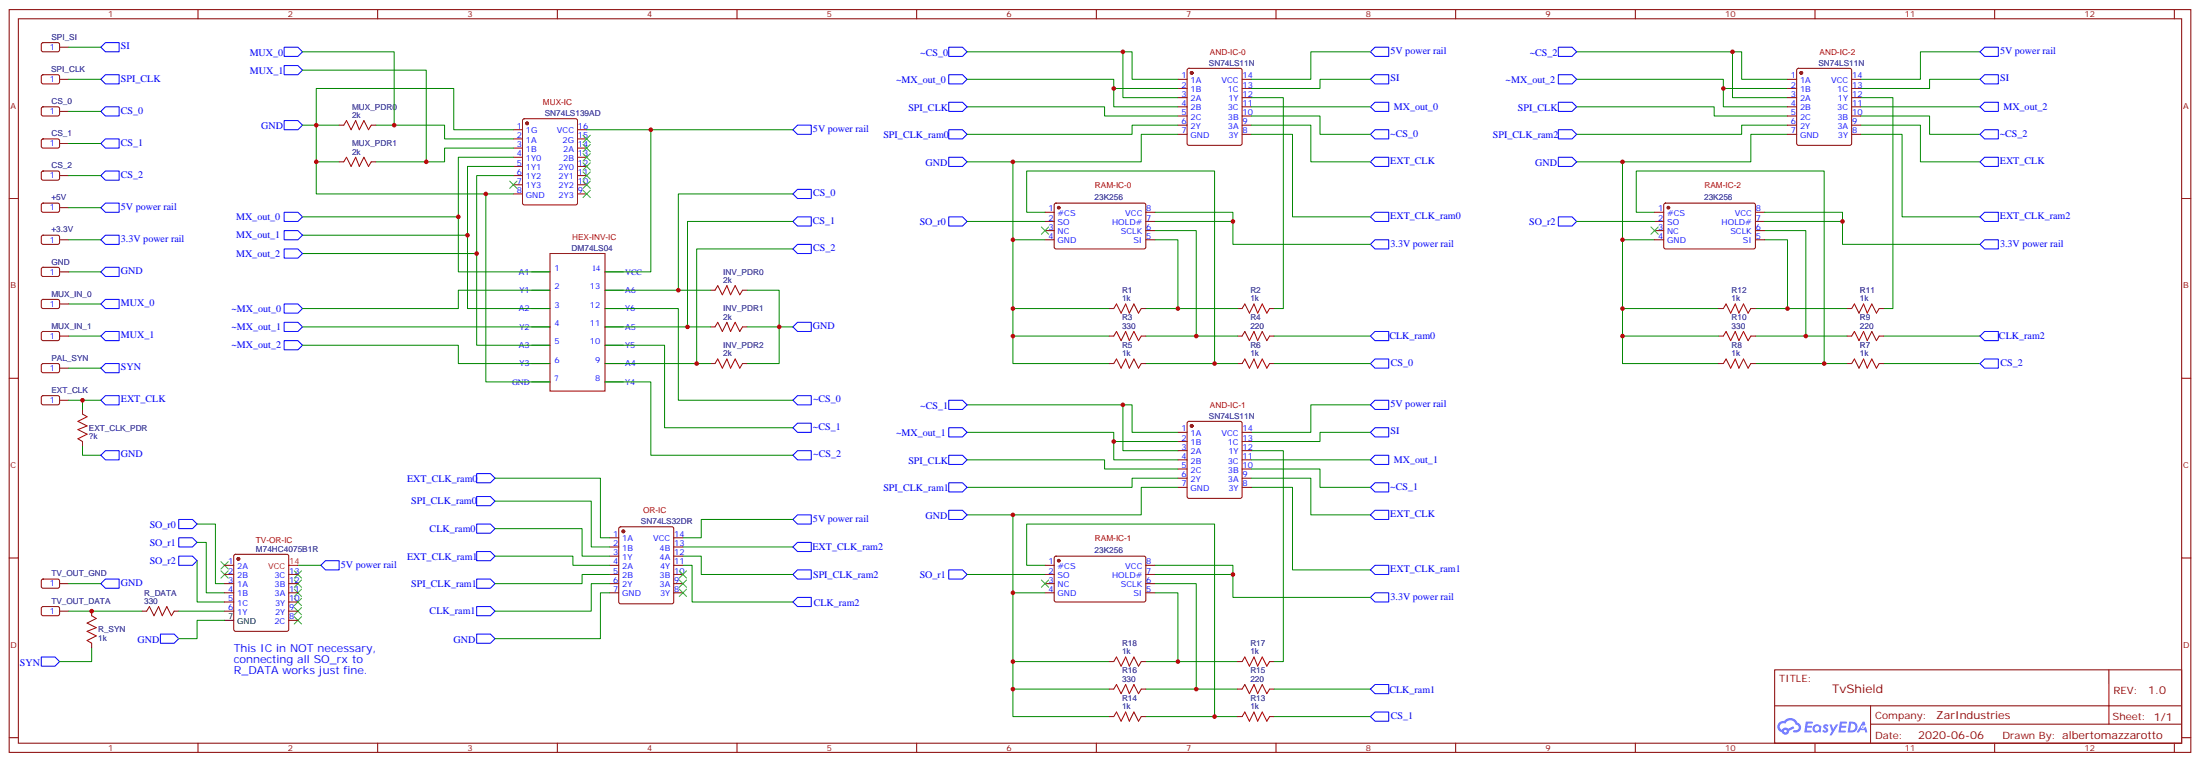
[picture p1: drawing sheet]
<svg xmlns="http://www.w3.org/2000/svg" width="847mm" height="293mm" viewBox="0 0 847 293" stroke-linecap="round" stroke-linejoin="round" font-family="sans-serif">
<g fill="none" stroke="#870000" stroke-width=".38">
<path d="M3.5 3.7h839.6v285.8h-839.6zM7.1 7.2h832.5v278.7h-832.5zM76.2 3.7v3.5M145.3 3.7v3.5M214.5 3.7v3.5M283.6 3.7v3.5M352.8 3.7v3.5M421.9 3.7v3.5M491.1 3.7v3.5M560.2 3.7v3.5M629.4 3.7v3.5M698.5 3.7v3.5"/>
<path d="M767.6 3.7v3.5M836.8 3.7v3.5M3.5 76.4h3.6M839.6 76.4h3.5M3.5 145.5h3.6M839.6 145.5h3.5M3.5 214.7h3.6M839.6 214.7h3.5M683 257.7h156.6v28.2h-156.6zM811.6 257.7v20.9M683 271.6h156.5M719.9 278.6h119.6"/>
<path d="M719.9 271.6v14.1M3.5 283.8h3.6M76.2 285.9v3.6M145.3 285.9v3.6M214.5 285.9v3.6M283.6 285.9v3.6M352.8 285.9v3.6M421.9 285.9v3.6M491.1 285.9v3.6M560.2 285.9v3.6M629.4 285.9v3.6M698.5 285.9v3.6"/>
<path d="M767.6 285.9v3.6M836.8 285.9v3.6M839.6 283.8h3.5"/>
</g>
<g fill="#5487ff">
<path d="M702 278.9a1.22 1.22 0 0 1 1.7 .2l-.4 .6a.47 .47 0 0 0-.3-.4 .47 .47 0 0 0-.6 .2l.2 .2a1.14 1.14 0 0 1 .8 1.8 1.14 1.14 0 0 1-1.9 0l-.2-.2 .4-.6 .8 .5a.29 .29 0 0 0 .3-.3 .29 .29 0 0 0-.3-.3l-.1-.1a.95 .95 0 0 1-.4-1.6z"/>
<path d="M695 277.6l2.7 .2-.2 .5-1.8 .1-.1 .8h1.5l.3 .4-.4 .4h-1.5l-.2 1.1h1.7v.6l-2.6 .1z"/>
<path d="M708.1 277.6l2.7 .2-.1 .5-1.9 .1-.1 .8h1.5l.4 .4-.4 .4h-1.6l-.2 1.1h1.8v.6l-2.7 .1z"/>
<path d="M716.9 277.6h.7l.3 1.3-.6 .3a.69 .69 0 0 0-1 .3 .69 .69 0 0 0 .4 .9 .69 .69 0 0 0 .9-.6l.5-.2 .5 2.2h-.7l-.3-.9h-1.7l-.5 .9h-.9z"/>
<path d="M704.1 278.7h.8l.6 1.8 1.1-1.8h.8l-2.5 4.2h-.8l.9-1.5z"/>
<path d="M711.7 277.6l-.6 4.2h1.3a2.11 2.11 0 0 0 2.5-2.1 2.11 2.11 0 0 0-2.6-2.1zM712.4 278.4a1.43 1.43 0 0 1 1.6 1.6 1.43 1.43 0 0 1-2 1.1z"/>
<path d="M698 279.3a1.54 1.54 0 0 0-.1 2.1 1.54 1.54 0 0 0 2.1 .1l.7 .3 .2-2.3-.6-.4a1.5 1.5 0 0 0-2.3 .2zM698.2 280.3a.95 .95 0 0 1 1.9 0 .95 .95 0 0 1-1.9 0z"/>
<path d="M684.7 278a2.18 2.18 0 0 0 1 3.7 1.44 1.44 0 0 0 1.7 .9 1.44 1.44 0 0 0 1.1-1.4l2.1-1-.5-.8-1.9 1a1.47 1.47 0 0 0-2.4 .4 1.39 1.39 0 0 1-.7-1.9 1.39 1.39 0 0 1 2-.5 2.12 2.12 0 0 1 2.2-1.3 2.12 2.12 0 0 1 1.8 1.7 1.14 1.14 0 0 1 1.1 1.4 1.14 1.14 0 0 1-1.6 .7 .43 .43 0 0 0-.5 .4 .43 .43 0 0 0 .4 .5 1.98 1.98 0 0 0 2.5-1.2 1.98 1.98 0 0 0-1.3-2.6 3.1 3.1 0 0 0-5.2-.6l-.9 .1zM686.6 281.3a.55 .55 0 0 1 1.1 0 .55 .55 0 0 1-1.1 0z"/>
<circle cx="716.9" cy="279.7" r=".26"/>
</g>
<g fill="none" stroke="#870000" stroke-width=".38">
<path d="M16.1 16.6l.5-.2 5.9 .1 .4 .6v2.4l-.7 .4h-5.9l-.4-.7zM22.9 18.2h3.6M16.1 29l.5-.2h5.9l.4 .7v2.3l-.7 .5-5.9-.1-.4-.6zM22.9 30.5h3.6M453.3 30.5h3.5M453.3 34h3.5M453.3 37.6h3.5M457.1 26.5l.5-.2h19.7l.5 .2 .2 .5v28.2l-.2 .5-.5 .2h-19.7l-.5-.2-.3-.5v-28.2zM478 30.5h3.5M478 34h3.5M478 37.6h3.5M687.9 30.5h3.5"/>
<path d="M687.9 34h3.5M687.9 37.6h3.5M691.7 26.5l.4-.2h19.8l.5 .2 .2 .5v28.2l-.2 .5-.5 .2h-19.8l-.4-.2-.3-.5v-28.2zM712.6 30.5h3.5M712.6 34h3.5M712.6 37.6h3.5M16.1 41.3l.5-.2 5.9 .1 .4 .6v2.4l-.7 .4h-5.9l-.4-.7zM16.1 53.7l.5-.3 5.9 .1 .4 .7v2.3l-.7 .5-5.9-.1-.4-.6zM22.9 42.9h3.6M22.9 55.2h3.6M130.5 48.2h1.8M142.9 48.2h1.7"/>
<path d="M197.6 49.9h3.5M197.6 53.4h3.5M197.6 57h3.5M201.3 45.9l.5-.2h19.7l.7 .4v32l-.4 .7h-20l-.7-.4v-32zM222.2 49.9h3.6M222.2 53.4h3.6M222.2 57h3.6M453.3 41.1h3.5M453.3 44.6h3.5M453.3 48.2h3.5M453.3 51.7h3.5M478 41.1h3.5"/>
<path d="M478 44.6h3.5M478 48.2h3.5M478 51.7h3.5M687.9 41.1h3.5M687.9 44.6h3.5M687.9 48.2h3.5M687.9 51.7h3.5M712.6 41.1h3.5M712.6 44.6h3.5M712.6 48.2h3.5M712.6 51.7h3.5M16.1 66l.5-.2h5.9l.4 .7v2.4l-.7 .4h-5.9l-.4-.7z"/>
<path d="M16.1 78.3l.5-.2 5.9 .1 .4 .6v2.4l-.7 .5-5.9-.1-.4-.6zM22.9 67.6h3.6M22.9 79.9h3.6M130.5 62.3h1.8M142.9 62.3h1.7M197.6 60.5h3.5M197.6 64h3.5M197.6 67.6h3.5M197.6 71.1h3.5M197.6 74.6h3.5M222.2 60.5h3.6M222.2 64h3.6"/>
<path d="M222.2 67.6h3.6M222.2 71.1h3.6M222.2 74.6h3.6M405.9 78.3l.5-.2 34.1 .1 .5 .6-.1 16.5-.6 .5-34.2-.1-.4-.6v-16.3zM640.5 78.3l.5-.2 34.1 .1 .5 .6-.1 16.5-.6 .5-34.2-.1-.4-.6v-16.3zM16.1 90.7l.5-.2h5.9l.4 .7v2.4l-.7 .4-5.9-.1-.4-.6zM22.9 92.3h3.6M211.7 97.5h21.1v53h-21.1zM402.2 81.7h3.5M402.2 85.2h3.5M402.2 88.7h3.5M402.2 92.3h3.5"/>
<path d="M441 81.7h3.5M441 85.2h3.5M441 88.7h3.5M441 92.3h3.5M636.8 81.7h3.5M636.8 85.2h3.5M636.8 88.7h3.5M636.8 92.3h3.5M675.6 81.7h3.5M675.6 85.2h3.5M675.6 88.7h3.5M675.6 92.3h3.5"/>
<path d="M16.1 103l.5-.2 5.9 .1 .4 .6v2.4l-.7 .5-5.9-.1-.4-.6zM16.1 115.4l.5-.2h5.9l.4 .7v2.4l-.7 .4-5.9-.1-.4-.6zM22.9 104.6h3.6M22.9 116.9h3.6M204.6 104.6h7.1M204.6 111.7h7.1M204.6 118.7h7.1M232.8 104.6h7.1M232.8 111.7h7.1M232.8 118.7h7.1M273.4 111.7h1.8M285.8 111.7h1.7"/>
<path d="M426.9 118.7h1.7M439.2 118.7h1.8M476.2 118.7h1.8M488.6 118.7h1.8M661.5 118.7h1.7M673.8 118.7h1.8M710.8 118.7h1.8M723.2 118.7h1.8M16.1 127.7l.5-.2 5.9 .1 .4 .6v2.4l-.7 .5-5.9-.1-.4-.6zM22.9 129.3h3.6M204.6 125.8h7.1M204.6 132.8h7.1"/>
<path d="M204.6 139.9h7.1M232.8 125.8h7.1M232.8 132.8h7.1M232.8 139.9h7.1M273.4 125.8h1.8M273.4 139.9h1.8M285.8 125.8h1.7M285.8 139.9h1.7M426.9 139.9h1.7M426.9 129.3h1.7M439.2 139.9h1.8M439.2 129.3h1.8"/>
<path d="M476.2 139.9h1.8M476.2 129.3h1.8M488.6 139.9h1.8M488.6 129.3h1.8M661.5 139.9h1.7M661.5 129.3h1.7M673.8 139.9h1.8M673.8 129.3h1.8M710.8 139.9h1.8M710.8 129.3h1.8M723.2 139.9h1.8M723.2 129.3h1.8"/>
<path d="M16.1 152.4l.5-.2 5.9 .1 .4 .6v2.4l-.7 .5-5.9-.1-.4-.7zM16.1 140.1l.5-.2h5.9l.4 .7v2.4l-.7 .4-5.9-.1-.4-.6zM22.9 154h3.6M22.9 141.6h3.6M31.7 157.5v1.8M204.6 146.9h7.1M232.8 146.9h7.1M31.7 169.9v1.7M453.3 166.3h3.5M453.3 169.9h3.5M453.3 173.4h3.5M453.3 176.9h3.5"/>
<path d="M457.1 162.3l.5-.2h19.7l.5 .2 .2 .5v28.2l-.2 .5-.5 .2h-19.7l-.5-.2-.3-.5v-28.2zM478 166.3h3.5M478 169.9h3.5M478 173.4h3.5M478 176.9h3.5M453.3 180.4h3.5M453.3 184h3.5M453.3 187.5h3.5M478 180.4h3.5M478 184h3.5M478 187.5h3.5M86.4 217.5h3.6"/>
<path d="M90.2 213.5l.5-.2h19.7l.5 .2 .2 .5v28.2l-.2 .5-.5 .2h-19.7l-.5-.2-.2-.5v-28.2zM234.6 206.9h3.5M234.6 210.4h3.5M234.6 214h3.5M234.6 217.5h3.5M238.4 202.9l.4-.2h19.8l.5 .2 .2 .5v28.2l-.2 .5-.5 .2h-19.8l-.5-.2-.2-.5v-28.2zM259.3 206.9h3.5M259.3 210.4h3.5M259.3 214h3.5M259.3 217.5h3.5M402.2 217.5h3.5M405.9 214.2l.5-.2h34.1l.5 .7-.1 16.5-.6 .4-34.2-.1-.4-.6v-16.2z"/>
<path d="M441 217.5h3.5M16.1 223l.5-.2h5.9l.4 .7v2.4l-.7 .4-5.9-.1-.4-.6zM16.1 233.6l.5-.2h5.9l.4 .7v2.4l-.7 .4-5.9-.1-.4-.6zM22.9 224.5h3.6M22.9 235.1h3.6M35.3 235.1v1.8M54.7 235.1h1.7M67 235.1h1.8M86.4 221h3.6M86.4 224.5h3.6M86.4 228.1h3.6M86.4 235.1h3.6"/>
<path d="M86.4 231.6h3.6M111.1 221h3.6M111.1 224.5h3.6M111.1 228.1h3.6M111.1 235.1h3.6M111.1 231.6h3.6M111.1 238.7h3.6M234.6 221h3.5M234.6 224.5h3.5M234.6 228.1h3.5M259.3 221h3.5M259.3 224.5h3.5"/>
<path d="M259.3 228.1h3.5M402.2 221h3.5M402.2 224.5h3.5M402.2 228.1h3.5M441 221h3.5M441 224.5h3.5M441 228.1h3.5M35.3 247.5v1.7M426.9 254.5h1.7M439.2 254.5h1.8M476.2 254.5h1.8M488.6 254.5h1.8"/>
<path d="M426.9 275.7h1.7M426.9 265.1h1.7M439.2 275.7h1.8M439.2 265.1h1.8M476.2 275.7h1.8M476.2 265.1h1.8M488.6 275.7h1.8M488.6 265.1h1.8"/>
</g>
<g fill="#870000" stroke="#870000" stroke-width=".38">
<circle cx="407.5" cy="79.9" r=".53"/>
<circle cx="239.9" cy="204.4" r=".53"/>
<circle cx="458.6" cy="28" r=".53"/>
<circle cx="202.8" cy="47.4" r=".53"/>
<circle cx="693.2" cy="28" r=".53"/>
<circle cx="642.1" cy="79.9" r=".53"/>
<circle cx="458.6" cy="163.9" r=".53"/>
<circle cx="407.5" cy="215.7" r=".53"/>
<circle cx="91.7" cy="215" r=".53"/>
</g>
<g fill="none" stroke="#00f" stroke-width=".38">
<path d="M40.6 16.4h5.3v3.5h-5.3l-1.8-1.7zM109.4 18.2h5.3l1.7 1.7-1.7 1.8h-5.3zM365.1 18.2h5.3l1.8 1.7-1.8 1.8h-5.3zM527.4 19.9l1.8-1.7h5.3v3.5h-5.3zM599.7 18.2h5.3l1.8 1.7-1.8 1.8h-5.3zM762 19.9l1.8-1.7h5.3v3.5h-5.3zM40.6 28.8h5.3v3.5h-5.3l-1.8-1.8zM109.4 25.2h5.3l1.7 1.8-1.7 1.8h-5.3zM365.1 28.8h5.3l1.8 1.7-1.8 1.8h-5.3zM365.1 39.3h5.3l1.8 1.8-1.8 1.8h-5.3zM527.4 30.5l1.8-1.7h5.3v3.5h-5.3zM599.7 39.3h5.3l1.8 1.8-1.8 1.8h-5.3z"/>
<path d="M599.7 28.8h5.3l1.8 1.7-1.8 1.8h-5.3zM762 30.5l1.8-1.7h5.3v3.5h-5.3zM38.8 55.2l1.8-1.8h5.3v3.6h-5.3zM38.8 42.9l1.8-1.8h5.3v3.5h-5.3zM109.4 46.4h5.3l1.7 1.8-1.7 1.7h-5.3zM305.2 49.9l1.7-1.7h5.3v3.5h-5.3zM365.1 49.9h5.3l1.8 1.8-1.8 1.7h-5.3zM527.4 41.1l1.8-1.8h5.3v3.6h-5.3zM527.4 51.7l1.8-1.8h5.3v3.5h-5.3zM599.7 49.9h5.3l1.8 1.8-1.8 1.7h-5.3zM762 51.7l1.8-1.8h5.3v3.5h-5.3zM762 41.1l1.8-1.8h5.3v3.6h-5.3z"/>
<path d="M38.8 67.6l1.8-1.8h5.3v3.5h-5.3zM40.6 78.1h5.3v3.6h-5.3l-1.8-1.8zM306.9 72.8h5.3v3.6h-5.3l-1.7-1.8zM365.1 60.5h5.3l1.8 1.8-1.8 1.7h-5.3zM527.4 62.3l1.8-1.8h5.3v3.5h-5.3zM599.7 60.5h5.3l1.8 1.8-1.8 1.7h-5.3zM762 62.3l1.8-1.8h5.3v3.5h-5.3zM38.8 92.3l1.8-1.8h5.3v3.5h-5.3zM109.4 81.7h5.3l1.7 1.7-1.7 1.8h-5.3zM109.4 88.7h5.3l1.7 1.8-1.7 1.8h-5.3zM109.4 95.8h5.3l1.7 1.7-1.7 1.8h-5.3zM305.2 95.8l1.7-1.8h5.3v3.5h-5.3z"/>
<path d="M306.9 83.4h5.3v3.6h-5.3l-1.7-1.8zM365.1 83.4h5.3l1.8 1.8-1.8 1.8h-5.3zM527.4 83.4l1.8-1.7h5.3v3.5h-5.3zM527.4 94l1.8-1.7h5.3v3.5h-5.3zM599.7 83.4h5.3l1.8 1.8-1.8 1.8h-5.3zM762 83.4l1.8-1.7h5.3v3.5h-5.3zM762 94l1.8-1.7h5.3v3.5h-5.3zM38.8 104.6l1.8-1.8h5.3v3.6h-5.3zM38.8 116.9l1.8-1.7h5.3v3.5h-5.3zM109.4 116.9h5.3l1.7 1.8-1.7 1.8h-5.3zM38.8 129.3l1.8-1.8h5.3v3.6h-5.3zM109.4 131.1h5.3l1.7 1.7-1.7 1.8h-5.3z"/>
<path d="M109.4 124h5.3l1.7 1.8-1.7 1.7h-5.3zM305.2 125.8l1.7-1.8h5.3v3.5h-5.3zM527.4 139.9l1.8-1.8h5.3v3.5h-5.3zM527.4 129.3l1.8-1.8h5.3v3.6h-5.3zM762 129.3l1.8-1.8h5.3v3.6h-5.3zM762 139.9l1.8-1.8h5.3v3.5h-5.3zM38.8 154l1.8-1.8h5.3v3.6h-5.3zM38.8 141.6l1.8-1.7h5.3v3.5h-5.3zM306.9 152.2h5.3v3.6h-5.3l-1.7-1.8zM365.1 154h5.3l1.8 1.8-1.8 1.7h-5.3zM527.4 155.8l1.8-1.8h5.3v3.5h-5.3zM38.8 175.2l1.8-1.8h5.3v3.5h-5.3z"/>
<path d="M305.2 175.2l1.7-1.8h5.3v3.5h-5.3zM306.9 162.8h5.3v3.5h-5.3l-1.7-1.7zM365.1 175.2h5.3l1.8 1.7-1.8 1.8h-5.3zM365.1 164.6h5.3l1.8 1.7-1.8 1.8h-5.3zM527.4 166.3l1.8-1.7h5.3v3.5h-5.3zM527.4 176.9l1.8-1.7h5.3v3.5h-5.3zM68.8 199.8h5.3l1.7 1.8-1.7 1.8h-5.3zM183.4 182.2h5.3l1.8 1.8-1.8 1.7h-5.3zM183.4 191h5.3l1.8 1.8-1.8 1.8h-5.3zM306.9 198.1h5.3v3.5h-5.3l-1.7-1.8zM365.1 185.7h5.3l1.8 1.8-1.8 1.8h-5.3zM365.1 196.3h5.3l1.8 1.8-1.8 1.7h-5.3z"/>
<path d="M527.4 187.5l1.8-1.8h5.3v3.6h-5.3zM527.4 198.1l1.8-1.8h5.3v3.5h-5.3zM68.8 206.9h5.3l1.7 1.8-1.7 1.7h-5.3zM68.8 214h5.3l1.7 1.7-1.7 1.8h-5.3zM123.5 217.5l1.7-1.8h5.3v3.6h-5.3zM183.4 201.6h5.3l1.8 1.8-1.8 1.7h-5.3zM183.4 212.2h5.3l1.8 1.8-1.8 1.7h-5.3zM305.2 210.4l1.7-1.7h5.3v3.5h-5.3zM365.1 219.3h5.3l1.8 1.7-1.8 1.8h-5.3zM527.4 219.3l1.8-1.8h5.3v3.5h-5.3zM38.8 224.5l1.8-1.7h5.3v3.5h-5.3zM183.4 222.8h5.3l1.8 1.7-1.8 1.8h-5.3z"/>
<path d="M183.4 233.4h5.3l1.8 1.7-1.8 1.8h-5.3zM305.2 221l1.7-1.7h5.3v3.5h-5.3zM305.2 231.6l1.7-1.8h5.3v3.6h-5.3zM527.4 229.8l1.8-1.7h5.3v3.5h-5.3zM15.9 252.8h5.3l1.7 1.7-1.7 1.8h-5.3zM61.7 243.9h5.3l1.8 1.8-1.8 1.8h-5.3zM183.4 243.9h5.3l1.8 1.8-1.8 1.8h-5.3zM527.4 265.1l1.8-1.8h5.3v3.6h-5.3zM527.4 275.7l1.8-1.8h5.3v3.6h-5.3z"/>
</g>
<g fill="none" stroke="#008700" stroke-width=".38">
<path d="M26.5 18.2h12.3M116.4 19.9h35.3v28.3M372.2 19.9h63.5v10.6h17.6M432.2 19.9v17.7h21.1M527.4 19.9h-22.9v10.6h-23M606.8 19.9h63.5v10.6h17.6M666.7 19.9v17.7h21.2M762 19.9h-22.9v10.6h-23M26.5 30.5h12.3M116.4 27h47.6v35.3M372.2 30.5h56.4v3.5h24.7M428.6 34v7.1h24.7"/>
<path d="M481.5 37.6h12.4v81.1h-3.5M527.4 30.5h-19.4v3.5h-26.5M606.8 30.5h56.4v3.5h24.7M663.2 34v7.1h24.7M716.1 37.6h12.4v81.1h-3.5M762 30.5h-19.4v3.5h-26.5M26.5 42.9h12.3M26.5 55.2h12.3M116.4 48.2h14.1M144.6 48.2h26.5v5.2h26.5M197.6 57h-26.5v5.3h-26.5M197.6 49.9h-23v-15.9h-52.9v28.3h8.8"/>
<path d="M225.8 49.9h79.4M250.5 49.9v54.7h-17.7M372.2 41.1h52.9v3.5h28.2M453.3 48.2h-17.6v3.5h-63.5M453.3 51.7h-14.1v10.6h-67M481.5 44.6h26.5v7.1h19.4M481.5 48.2h23v14.1h22.9M481.5 51.7h15.9v31.7h30M481.5 41.1h45.9M606.8 41.1h52.9v3.5h28.2M687.9 51.7h-14.1v10.6h-67M687.9 48.2h-17.6v3.5h-63.5"/>
<path d="M716.1 51.7h15.9v31.7h30M716.1 48.2h23v14.1h22.9M716.1 44.6h26.5v7.1h19.4M716.1 41.1h45.9M26.5 67.6h12.3M26.5 79.9h12.3M121.7 62.3v12.3h65.3v72.3h24.7M187 74.6h10.6M197.6 67.6h-14.2v29.9h-67M197.6 64h-17.7v26.5h-63.5M197.6 60.5h-21.2v22.9h-60M305.2 74.6h-44.1v37.1"/>
<path d="M389.8 62.3v30M624.4 62.3v30M26.5 92.3h12.3M176.4 83.4v21.2h35.3M179.9 90.5v28.2h31.8M183.4 97.5v35.3h28.3M305.2 95.8h-37.1v44.1M305.2 85.2h-40.6v40.6M372.2 85.2h30M402.2 92.3h-12.4v26.4h37.1M402.2 81.7h-7.1v-15.9h72.3v74.1M444.5 92.3h8.8v26.4"/>
<path d="M444.5 88.7h15.9v40.6M444.5 81.7h30v12.3h52.9M444.5 85.2h30M606.8 85.2h30M636.8 81.7h-7.1v-15.9h72.3v74.1M636.8 92.3h-12.4v26.4h37.1M679.1 88.7h15.9v40.6M679.1 92.3h8.8v26.4M679.1 81.7h30v12.3h52.9M679.1 85.2h30M26.5 104.6h12.3M26.5 116.9h12.3"/>
<path d="M211.7 111.7h-35.3v7h-60M232.8 118.7h28.3v35.3h44.1M232.8 111.7h40.6M287.5 111.7h12.4v28.2h-12.4M389.8 118.7v10.6h37.1M441 118.7h35.2M624.4 118.7v10.6h37.1M675.6 118.7h35.2M26.5 129.3h12.3M116.4 132.8h60v7.1h35.3M116.4 125.8h95.3M232.8 132.8h23v31.8h49.4"/>
<path d="M232.8 125.8h40.6M232.8 139.9h40.6M287.5 125.8h17.7M389.8 129.3v10.6h37.1M441 129.3h35.2M441 139.9h35.2M490.4 129.3h37M490.4 139.9h37M624.4 129.3v10.6h37.1M675.6 129.3h35.2M675.6 139.9h35.2M725 129.3h37"/>
<path d="M725 139.9h37M26.5 141.6h12.3M26.5 154h12.3M31.7 154v3.5M232.8 146.9h17.7v28.3h54.7M372.2 155.8h63.5v10.5h17.6M432.2 155.8v17.6h21.1M527.4 155.8h-22.9v10.5h-23M31.7 171.6v3.6h7.1M372.2 176.9h52.9v3.5h28.2M372.2 166.3h56.4v3.6h24.7M428.6 169.9v7h24.7"/>
<path d="M481.5 173.4h12.4v81.1h-3.5M481.5 176.9h45.9M527.4 166.3h-19.4v3.6h-26.5M190.5 184h40.6v22.9h3.5M190.5 192.8h37v17.6h7.1M305.2 199.8h-35.3v7.1h-7.1M389.8 198.1v30M453.3 187.5h-14.1v10.6h-67M453.3 184h-17.6v3.5h-63.5M481.5 187.5h15.9v31.8h30M481.5 184h23v14.1h22.9M481.5 180.4h26.5v7.1h19.4"/>
<path d="M75.8 215.7v15.9h10.6M75.8 208.7h3.6v19.4h7M75.8 201.6h7.1v22.9h3.5M114.7 217.5h8.8M190.5 203.4h33.5v10.6h10.6M190.5 214h30v3.5h14.1M262.8 214h7.1v7h35.3M262.8 217.5h3.5v14.1h38.9M262.8 210.4h42.4M402.2 217.5h-7.1v-15.9h72.3v74.1M444.5 217.5h30v12.3h52.9M26.5 224.5h12.3"/>
<path d="M26.5 235.1h28.2M68.8 235.1h17.6M86.4 238.7h-10.6v7h-7M234.6 228.1h-3.5v17.6h-40.6M234.6 224.5h-7.1v10.6h-37M234.6 221h-10.6v3.5h-33.5M372.2 221h30M402.2 228.1h-12.4v26.4h37.1M444.5 224.5h15.9v40.6M444.5 228.1h8.8v26.4M444.5 221h30M35.3 249.2v5.3h-12.4"/>
<path d="M389.8 254.5v10.6h37.1M441 254.5h35.2M389.8 265.1v10.6h37.1M441 275.7h35.2M441 265.1h35.2M490.4 275.7h37M490.4 265.1h37"/>
</g>
<g fill="none" stroke="#a10000" stroke-width=".38">
<path d="M132.3 48.2l1-1.8 1.8 3.5 1.8-3.5 1.4 3.5 1.8-3.5 1.7 3.5 1.1-1.7M132.3 62.3l1-1.8 1.8 3.5 1.8-3.5 1.4 3.5 1.8-3.5 1.7 3.5 1.1-1.7M275.2 111.7l1-1.8 1.8 3.5 1.8-3.5 1.4 3.5 1.7-3.5 1.8 3.5 1.1-1.7M428.6 118.7l1.1-1.8 1.7 3.6 1.8-3.6 1.4 3.6 1.8-3.6 1.7 3.6 1.1-1.8M478 118.7l1.1-1.8 1.7 3.6 1.8-3.6 1.4 3.6 1.8-3.6 1.7 3.6 1.1-1.8M663.2 118.7l1.1-1.8 1.7 3.6 1.8-3.6 1.4 3.6 1.8-3.6 1.7 3.6 1.1-1.8M712.6 118.7l1.1-1.8 1.7 3.6 1.8-3.6 1.4 3.6 1.8-3.6 1.7 3.6 1.1-1.8M275.2 125.8l1-1.8 1.8 3.5 1.8-3.5 1.4 3.5 1.7-3.5 1.8 3.5 1.1-1.7M275.2 139.9l1-1.8 1.8 3.5 1.8-3.5 1.4 3.5 1.7-3.5 1.8 3.5 1.1-1.7M428.6 129.3l1.1-1.8 1.7 3.6 1.8-3.6 1.4 3.6 1.8-3.6 1.7 3.6 1.1-1.8M428.6 139.9l1.1-1.8 1.7 3.5 1.8-3.5 1.4 3.5 1.8-3.5 1.7 3.5 1.1-1.7M478 129.3l1.1-1.8 1.7 3.6 1.8-3.6 1.4 3.6 1.8-3.6 1.7 3.6 1.1-1.8"/>
<path d="M478 139.9l1.1-1.8 1.7 3.5 1.8-3.5 1.4 3.5 1.8-3.5 1.7 3.5 1.1-1.7M663.2 139.9l1.1-1.8 1.7 3.5 1.8-3.5 1.4 3.5 1.8-3.5 1.7 3.5 1.1-1.7M663.2 129.3l1.1-1.8 1.7 3.6 1.8-3.6 1.4 3.6 1.8-3.6 1.7 3.6 1.1-1.8M712.6 139.9l1.1-1.8 1.7 3.5 1.8-3.5 1.4 3.5 1.8-3.5 1.7 3.5 1.1-1.7M712.6 129.3l1.1-1.8 1.7 3.6 1.8-3.6 1.4 3.6 1.8-3.6 1.7 3.6 1.1-1.8M31.7 159.3l1.8 1-3.5 1.8 3.5 1.8-3.5 1.4 3.5 1.7-3.5 1.8 1.7 1.1M35.3 236.9l1.7 1-3.5 1.8 3.5 1.8-3.5 1.4 3.5 1.8-3.5 1.7 1.8 1.1M56.4 235.1l1.1-1.7 1.8 3.5 1.7-3.5 1.4 3.5 1.8-3.5 1.8 3.5 1-1.8M428.6 254.5l1.1-1.7 1.7 3.5 1.8-3.5 1.4 3.5 1.8-3.5 1.7 3.5 1.1-1.8M478 254.5l1.1-1.7 1.7 3.5 1.8-3.5 1.4 3.5 1.8-3.5 1.7 3.5 1.1-1.8M428.6 275.7l1.1-1.8 1.7 3.6 1.8-3.6 1.4 3.6 1.8-3.6 1.7 3.6 1.1-1.8M428.6 265.1l1.1-1.8 1.7 3.6 1.8-3.6 1.4 3.6 1.8-3.6 1.7 3.6 1.1-1.8"/>
<path d="M478 275.7l1.1-1.8 1.7 3.6 1.8-3.6 1.4 3.6 1.8-3.6 1.7 3.6 1.1-1.8M478 265.1l1.1-1.8 1.7 3.6 1.8-3.6 1.4 3.6 1.8-3.6 1.7 3.6 1.1-1.8"/>
</g>
<g fill="none" stroke="#3c3" stroke-width=".38">
<path d="M224.4 52l2.8 2.9M224.4 55.6l2.8 2.8M224.4 59.1l2.8 2.8M227.2 52l-2.8 2.9M227.2 55.6l-2.8 2.8M227.2 59.1l-2.8 2.8M196.1 69.7l2.9 2.8M199 69.7l-2.9 2.8M224.4 62.6l2.8 2.8M224.4 66.1l2.8 2.9M224.4 69.7l2.8 2.8M224.4 73.2l2.8 2.8"/>
<path d="M227.2 62.6l-2.8 2.8M227.2 66.1l-2.8 2.9M227.2 69.7l-2.8 2.8M227.2 73.2l-2.8 2.8M400.8 87.3l2.8 2.8M403.6 87.3l-2.8 2.8M635.4 87.3l2.8 2.8M638.2 87.3l-2.8 2.8M85 216.1l2.8 2.8M85 219.6l2.8 2.8M87.8 216.1l-2.8 2.8M87.8 219.6l-2.8 2.8"/>
<path d="M113.2 219.6l2.9 2.8M116.1 219.6l-2.9 2.8M261.4 219.6l2.8 2.8M264.2 219.6l-2.8 2.8M113.2 223.1l2.9 2.9M113.2 226.7l2.9 2.8M113.2 230.2l2.9 2.8M113.2 233.7l2.9 2.8M113.2 237.2l2.9 2.9M116.1 223.1l-2.9 2.9M116.1 226.7l-2.9 2.8M116.1 230.2l-2.9 2.8"/>
<path d="M116.1 233.7l-2.9 2.8M116.1 237.2l-2.9 2.9M261.4 223.1l2.8 2.9M261.4 226.7l2.8 2.8M264.2 223.1l-2.8 2.9M264.2 226.7l-2.8 2.8M400.8 223.1l2.8 2.9M403.6 223.1l-2.8 2.9"/>
</g>
<path d="M86.4 238.7h3.6" fill="none" stroke="#000" stroke-width=".38"/>
<path d="M111.1 217.5h3.6" fill="none" stroke="#f00" stroke-width=".38"/>
<g fill="#c00">
<circle cx="250.5" cy="49.9" r=".88"/>
<circle cx="709.1" cy="85.2" r=".88"/>
<circle cx="474.5" cy="85.2" r=".88"/>
<circle cx="702" cy="139.9" r=".88"/>
<circle cx="624.4" cy="129.3" r=".88"/>
<circle cx="624.4" cy="92.3" r=".88"/>
<circle cx="624.4" cy="62.3" r=".88"/>
<circle cx="695" cy="129.3" r=".88"/>
<circle cx="666.8" cy="19.9" r=".88"/>
<circle cx="663.2" cy="34" r=".88"/>
<circle cx="687.9" cy="118.7" r=".88"/>
<circle cx="624.4" cy="118.7" r=".88"/>
<circle cx="187" cy="74.6" r=".88"/>
<circle cx="389.8" cy="118.7" r=".88"/>
<circle cx="453.3" cy="118.7" r=".88"/>
<circle cx="31.8" cy="154" r=".88"/>
<circle cx="428.6" cy="34" r=".88"/>
<circle cx="432.2" cy="19.9" r=".88"/>
<circle cx="299.9" cy="125.8" r=".88"/>
<circle cx="183.4" cy="97.5" r=".88"/>
<circle cx="176.4" cy="83.4" r=".88"/>
<circle cx="164" cy="62.3" r=".88"/>
<circle cx="121.7" cy="62.3" r=".88"/>
<circle cx="121.7" cy="48.2" r=".88"/>
<circle cx="151.7" cy="48.2" r=".88"/>
<circle cx="179.9" cy="90.5" r=".88"/>
<circle cx="264.6" cy="125.8" r=".88"/>
<circle cx="268.1" cy="139.9" r=".88"/>
<circle cx="261.1" cy="111.7" r=".88"/>
<circle cx="460.4" cy="129.3" r=".88"/>
<circle cx="389.8" cy="62.3" r=".88"/>
<circle cx="389.8" cy="92.3" r=".88"/>
<circle cx="389.8" cy="129.3" r=".88"/>
<circle cx="467.4" cy="139.9" r=".88"/>
<circle cx="389.8" cy="254.5" r=".88"/>
<circle cx="453.3" cy="254.5" r=".88"/>
<circle cx="428.6" cy="169.9" r=".88"/>
<circle cx="432.2" cy="155.8" r=".88"/>
<circle cx="460.4" cy="265.1" r=".88"/>
<circle cx="389.8" cy="198.1" r=".88"/>
<circle cx="389.8" cy="228.1" r=".88"/>
<circle cx="389.8" cy="265.1" r=".88"/>
<circle cx="467.4" cy="275.7" r=".88"/>
<circle cx="474.5" cy="221" r=".88"/>
<circle cx="35.3" cy="235.1" r=".88"/>
</g>
<text font-size="4.6" fill="#800" x="705.1" y="266.7">TvShield</text>
<g font-size="4.2" fill="#00f">
<text x="90" y="251">This IC in NOT necessary,</text>
<text x="90" y="255.2">connecting all SO_rx to</text>
<text x="90" y="259.5">R_DATA w</text>
<text x="112.2" y="259.5">orks just fine.</text>
</g>
<g font-size="4.2" fill="#800">
<text x="826.8" y="267">1.0</text>
<text x="745.2" y="276.5">ZarIndustries</text>
<text x="738.2" y="284.3">2020-06-06</text>
</g>
<g font-size="3.9" fill="#00f">
<text x="46.5" y="19">SI</text>
<text x="96.1" y="21.5">MUX_0</text>
<text x="354.2" y="21.6">~CS_0</text>
<text x="535.1" y="20.8">5V power rail</text>
<text x="588.7" y="21.6">~CS_2</text>
<text x="769.7" y="20.8">5V power rail</text>
<text x="96.2" y="28.6">MUX_1</text>
<text x="46.5" y="31.4">SPI_CLK</text>
<text x="344.8" y="31.8">~MX_out_0</text>
<text x="535.2" y="31.3">SI</text>
<text x="579.4" y="31.8">~MX_out_2</text>
<text x="769.8" y="31.3">SI</text>
<text x="46.5" y="43.7">CS_0</text>
<text x="349.6" y="42.8">SPI_CLK</text>
<text x="536.4" y="42.3">MX_out_0</text>
<text x="584.2" y="42.8">SPI_CLK</text>
<text x="771" y="42.3">MX_out_2</text>
<text x="100.6" y="49.8">GND</text>
<text x="312.9" y="50.8">5V power rail</text>
<text x="340" y="52.9">SPI_CLK_ram0</text>
<text x="535" y="52.6">~CS_0</text>
<text x="574.6" y="52.9">SPI_CLK_ram2</text>
<text x="769.6" y="52.6">~CS_2</text>
<text x="46.5" y="56.1">CS_1</text>
<text x="356.2" y="63.9">GND</text>
<text x="535.1" y="63.3">EXT_CLK</text>
<text x="590.8" y="63.9">GND</text>
<text x="769.6" y="63.3">EXT_CLK</text>
<text x="46.5" y="68.4">CS_2</text>
<text x="312.9" y="75.4">CS_0</text>
<text x="46.5" y="80.8">5V power rail</text>
<text x="90.8" y="84.7">MX_out_0</text>
<text x="312.9" y="86">CS_1</text>
<text x="353.9" y="86.4">SO_r0</text>
<text x="535.1" y="84.4">EXT_CLK_ram0</text>
<text x="588.5" y="86.4">SO_r2</text>
<text x="769.6" y="84.4">EXT_CLK_ram2</text>
<text x="46.5" y="93.1">3.3V power rail</text>
<text x="90.8" y="91.7">MX_out_1</text>
<text x="535.1" y="94.9">3.3V power rail</text>
<text x="769.7" y="94.9">3.3V power rail</text>
<text x="90.8" y="98.8">MX_out_2</text>
<text x="313" y="96.6">CS_2</text>
<text x="46.5" y="105.5">GND</text>
<text x="46.5" y="117.8">MUX_0</text>
<text x="89.1" y="120">~MX_out_0</text>
<text x="46.5" y="130.1">MUX_1</text>
<text x="89.1" y="127">~MX_out_1</text>
<text x="312.8" y="126.6">GND</text>
<text x="534.7" y="130.6">CLK_ram0</text>
<text x="769.3" y="130.6">CLK_ram2</text>
<text x="89.1" y="134.1">~MX_out_2</text>
<text x="46.5" y="142.5">SYN</text>
<text x="535.2" y="140.8">CS_0</text>
<text x="769.8" y="140.8">CS_2</text>
<text x="46.5" y="154.8">EXT_CLK</text>
<text x="312.9" y="154.8">~CS_0</text>
<text x="354.2" y="157.5">~CS_1</text>
<text x="535.1" y="156.6">5V power rail</text>
<text x="312.9" y="165.4">~CS_1</text>
<text x="344.8" y="167.6">~MX_out_1</text>
<text x="535.2" y="167.1">SI</text>
<text x="46.5" y="176">GND</text>
<text x="313" y="176">~CS_2</text>
<text x="349.6" y="178.6">SPI_CLK</text>
<text x="536.4" y="178.1">MX_out_1</text>
<text x="156.6" y="185.5">EXT_CLK_ram0</text>
<text x="340" y="188.7">SPI_CLK_ram1</text>
<text x="535" y="188.4">~CS_1</text>
<text x="158.3" y="194">SPI_CLK_ram0</text>
<text x="57.6" y="203">SO_r0</text>
<text x="312.9" y="200.7">5V power rail</text>
<text x="356.2" y="199.7">GND</text>
<text x="535.1" y="199.1">EXT_CLK</text>
<text x="165.3" y="204.6">CLK_ram0</text>
<text x="57.6" y="210">SO_r1</text>
<text x="156.6" y="215.5">EXT_CLK_ram1</text>
<text x="312.7" y="211.5">EXT_CLK_ram2</text>
<text x="57.6" y="217.1">SO_r2</text>
<text x="131.2" y="218.3">5V power rail</text>
<text x="535.1" y="220.3">EXT_CLK_ram1</text>
<text x="46.5" y="225.4">GND</text>
<text x="158.3" y="225.8">SPI_CLK_ram1</text>
<text x="312.9" y="222.4">SPI_CLK_ram2</text>
<text x="353.9" y="222.2">SO_r1</text>
<text x="313.2" y="233">CLK_ram2</text>
<text x="535.1" y="230.7">3.3V power rail</text>
<text x="165.3" y="236.4">CLK_ram1</text>
<text x="52.9" y="247.5">GND</text>
<text x="174.5" y="247.3">GND</text>
<text x="7.7" y="256.3">SYN</text>
<text x="534.7" y="266.4">CLK_ram1</text>
<text x="535.2" y="276.6">CS_1</text>
</g>
<g font-size="3.9" fill="#800">
<text x="684.7" y="262.3">TITLE:</text>
<text x="813.4" y="267">REV:</text>
<text x="721.6" y="276.5">Company:</text>
<text x="813" y="277.1">Sheet: 1/1</text>
<text x="721.6" y="284.2">Date:</text>
<text x="770.7" y="284.3">Draw</text>
<text x="780.8" y="284.3">n By: albertomazzarotto</text>
</g>
<g font-size="3.2" fill="#800">
<text x="41.6" y="6.7">1</text>
<text x="110.8" y="6.7">2</text>
<text x="179.9" y="6.7">3</text>
<text x="249.1" y="6.7">4</text>
<text x="318.2" y="6.7">5</text>
<text x="387.3" y="6.7">6</text>
<text x="456.5" y="6.7">7</text>
<text x="525.6" y="6.7">8</text>
<text x="594.8" y="6.7">9</text>
<text x="663.9" y="6.7">10</text>
<text x="733.1" y="6.7">11</text>
<text x="802.2" y="6.7">12</text>
<text x="4.1" y="41.8">A</text>
<text x="840.1" y="41.8">A</text>
<text x="4.1" y="110.9">B</text>
<text x="840.1" y="110.9">B</text>
<text x="4.1" y="180.1">C</text>
<text x="840.1" y="180.1">C</text>
<text x="4.1" y="249.2">D</text>
<text x="840.1" y="249.2">D</text>
<text x="41.6" y="288.9">1</text>
<text x="110.8" y="288.9">2</text>
<text x="179.9" y="288.9">3</text>
<text x="249.1" y="288.9">4</text>
<text x="318.2" y="288.9">5</text>
<text x="387.3" y="288.9">6</text>
<text x="456.5" y="288.9">7</text>
<text x="525.6" y="288.9">8</text>
<text x="594.8" y="288.9">9</text>
<text x="663.9" y="288.9">10</text>
<text x="733.1" y="288.9">11</text>
<text x="802.2" y="288.9">12</text>
</g>
<g font-size="3.2" fill="#000080">
<text x="19.8" y="15.3">SPI_SI</text>
<text x="19.7" y="27.7">SPI_CLK</text>
<text x="465.2" y="25.2">SN74LS11N</text>
<text x="699.8" y="25.2">SN74LS11N</text>
<text x="19.8" y="40">CS_0</text>
<text x="135.5" y="45.3">2k</text>
<text x="135.5" y="42.2">MUX_PDR0</text>
<text x="209.6" y="44.6">SN74LS139AD</text>
<text x="19.8" y="52.4">CS_1</text>
<text x="135.5" y="59.4">2k</text>
<text x="135.5" y="56.3">MUX_PDR1</text>
<text x="19.8" y="64.7">CS_2</text>
<text x="19.8" y="77.1">+5V</text>
<text x="421.2" y="77">23K256</text>
<text x="655.8" y="77">23K256</text>
<text x="19.8" y="89.4">+3.3V</text>
<text x="19.8" y="101.8">GND</text>
<text x="220" y="96.5">DM74LS04</text>
<text x="278.4" y="105.7">INV_PDR0</text>
<text x="278.4" y="108.8">2k</text>
<text x="431.8" y="112.7">R1</text>
<text x="481.2" y="112.7">R2</text>
<text x="666.4" y="112.7">R12</text>
<text x="715.8" y="112.7">R11</text>
<text x="19.8" y="114.1">MUX_IN_0</text>
<text x="278.4" y="119.8">INV_PDR1</text>
<text x="431.8" y="115.9">1k</text>
<text x="481.2" y="115.9">1k</text>
<text x="666.4" y="115.9">1k</text>
<text x="715.8" y="115.9">1k</text>
<text x="278.4" y="122.9">2k</text>
<text x="431.8" y="123.2">R3</text>
<text x="481.2" y="123.2">R4</text>
<text x="666.4" y="123.2">R10</text>
<text x="715.8" y="123.2">R9</text>
<text x="19.8" y="126.5">MUX_IN_1</text>
<text x="431.8" y="126.5">330</text>
<text x="481.2" y="126.5">220</text>
<text x="666.4" y="126.5">330</text>
<text x="715.8" y="126.5">220</text>
<text x="278.4" y="137.1">2k</text>
<text x="278.4" y="133.9">INV_PDR2</text>
<text x="431.8" y="137.1">1k</text>
<text x="431.8" y="133.8">R5</text>
<text x="481.2" y="137.1">1k</text>
<text x="481.2" y="133.8">R6</text>
<text x="666.4" y="137.1">1k</text>
<text x="666.4" y="133.8">R8</text>
<text x="715.8" y="137.1">1k</text>
<text x="715.8" y="133.8">R7</text>
<text x="19.8" y="138.8">PAL_SYN</text>
<text x="19.8" y="151.2">EXT_CLK</text>
<text x="465.2" y="161">SN74LS11N</text>
<text x="34.2" y="165.7">EXT_CLK_PDR</text>
<text x="34.2" y="168.9">?k</text>
<text x="246.7" y="201.6">SN74LS32DR</text>
<text x="98.5" y="212.2">M74HC4075B1R</text>
<text x="421.2" y="212.8">23K256</text>
<text x="19.8" y="221.7">TV_OUT_GND</text>
<text x="19.8" y="232.3">TV_OUT_DATA</text>
<text x="55.5" y="232.3">330</text>
<text x="55.5" y="229.2">R_DATA</text>
<text x="37.8" y="243.3">R_SYN</text>
<text x="37.7" y="246.5">1k</text>
<text x="431.8" y="251.7">1k</text>
<text x="431.8" y="248.5">R18</text>
<text x="481.2" y="251.7">1k</text>
<text x="481.2" y="248.5">R17</text>
<text x="431.8" y="262.3">330</text>
<text x="431.8" y="259.1">R16</text>
<text x="481.2" y="262.3">220</text>
<text x="481.2" y="259.1">R15</text>
<text x="431.8" y="269.7">R14</text>
<text x="481.2" y="269.7">R13</text>
<text x="431.8" y="272.9">1k</text>
<text x="481.2" y="272.9">1k</text>
</g>
<g font-size="3.2" fill="#00f">
<text x="19.1" y="19.2">1</text>
<text x="19.1" y="31.6">1</text>
<text x="454.7" y="30.2">1</text>
<text x="454.7" y="33.7">2</text>
<text x="458.2" y="31.9">1A</text>
<text x="458.2" y="35.5">1B</text>
<text x="470.1" y="31.9">VCC</text>
<text x="472.5" y="35.5">1C</text>
<text x="478.2" y="33.7">13</text>
<text x="478.2" y="30.2">14</text>
<text x="689.3" y="30.2">1</text>
<text x="689.3" y="33.7">2</text>
<text x="692.7" y="31.9">1A</text>
<text x="692.7" y="35.5">1B</text>
<text x="704.7" y="31.9">VCC</text>
<text x="707.1" y="35.5">1C</text>
<text x="712.8" y="33.7">13</text>
<text x="712.8" y="30.2">14</text>
<text x="454.7" y="37.2">3</text>
<text x="454.7" y="40.7">4</text>
<text x="458.2" y="39">2A</text>
<text x="472.7" y="39">1Y</text>
<text x="478.2" y="40.7">11</text>
<text x="478.2" y="37.2">12</text>
<text x="689.3" y="37.2">3</text>
<text x="689.3" y="40.7">4</text>
<text x="692.7" y="39">2A</text>
<text x="707.3" y="39">1Y</text>
<text x="712.8" y="40.7">11</text>
<text x="712.8" y="37.2">12</text>
<text x="19.1" y="43.9">1</text>
<text x="454.7" y="44.3">5</text>
<text x="454.7" y="47.8">6</text>
<text x="458.2" y="42.5">2B</text>
<text x="458.2" y="46">2C</text>
<text x="472.5" y="42.5">3C</text>
<text x="472.5" y="46">3B</text>
<text x="478.2" y="47.8">9</text>
<text x="478.2" y="44.3">10</text>
<text x="689.3" y="44.3">5</text>
<text x="689.3" y="47.8">6</text>
<text x="692.7" y="42.5">2B</text>
<text x="692.7" y="46">2C</text>
<text x="707.1" y="42.5">3C</text>
<text x="707.1" y="46">3B</text>
<text x="712.8" y="47.8">9</text>
<text x="712.8" y="44.3">10</text>
<text x="198.9" y="49.6">1</text>
<text x="198.9" y="53.1">2</text>
<text x="202.4" y="51.3">1G</text>
<text x="214.3" y="51.3">VCC</text>
<text x="222.4" y="53.1">15</text>
<text x="222.4" y="49.6">16</text>
<text x="454.7" y="51.3">7</text>
<text x="458.2" y="49.6">2Y</text>
<text x="458.2" y="53.1">GND</text>
<text x="472.5" y="49.6">3A</text>
<text x="472.7" y="53.1">3Y</text>
<text x="478.2" y="51.3">8</text>
<text x="689.3" y="51.3">7</text>
<text x="692.7" y="49.6">2Y</text>
<text x="692.7" y="53.1">GND</text>
<text x="707.1" y="49.6">3A</text>
<text x="707.3" y="53.1">3Y</text>
<text x="712.8" y="51.3">8</text>
<text x="19.1" y="56.3">1</text>
<text x="198.9" y="56.6">3</text>
<text x="202.4" y="54.9">1A</text>
<text x="202.4" y="58.4">1B</text>
<text x="216.5" y="54.9">2G</text>
<text x="216.8" y="58.4">2A</text>
<text x="222.4" y="56.6">14</text>
<text x="198.9" y="60.1">4</text>
<text x="198.9" y="63.7">5</text>
<text x="202.4" y="61.9">1Y0</text>
<text x="202.4" y="65.4">1Y1</text>
<text x="215" y="65.4">2Y0</text>
<text x="216.8" y="61.9">2B</text>
<text x="222.4" y="63.7">12</text>
<text x="222.4" y="60.1">13</text>
<text x="19.1" y="68.6">1</text>
<text x="198.9" y="67.2">6</text>
<text x="198.9" y="70.7">7</text>
<text x="202.4" y="69">1Y2</text>
<text x="215" y="69">2Y1</text>
<text x="222.4" y="70.7">10</text>
<text x="222.4" y="67.2">11</text>
<text x="198.9" y="74.3">8</text>
<text x="202.4" y="72.5">1Y3</text>
<text x="202.4" y="76">GND</text>
<text x="215" y="76">2Y3</text>
<text x="215" y="72.5">2Y2</text>
<text x="222.4" y="74.3">9</text>
<text x="19.1" y="81">1</text>
<text x="403.5" y="81.3">1</text>
<text x="407" y="83.1">#CS</text>
<text x="433.1" y="83.1">VCC</text>
<text x="441.1" y="81.3">8</text>
<text x="638.1" y="81.3">1</text>
<text x="641.6" y="83.1">#CS</text>
<text x="667.7" y="83.1">VCC</text>
<text x="675.7" y="81.3">8</text>
<text x="403.5" y="84.8">2</text>
<text x="403.5" y="88.4">3</text>
<text x="407" y="86.6">SO</text>
<text x="428" y="86.6">HOLD#</text>
<text x="441.1" y="88.4">6</text>
<text x="441.1" y="84.8">7</text>
<text x="638.1" y="84.8">2</text>
<text x="638.1" y="88.4">3</text>
<text x="641.6" y="86.6">SO</text>
<text x="662.6" y="86.6">HOLD#</text>
<text x="675.7" y="88.4">6</text>
<text x="675.7" y="84.8">7</text>
<text x="19.1" y="93.3">1</text>
<text x="403.5" y="91.9">4</text>
<text x="407" y="90.1">NC</text>
<text x="407" y="93.7">GND</text>
<text x="431.3" y="90.1">SCLK</text>
<text x="436.2" y="93.7">SI</text>
<text x="441.1" y="91.9">5</text>
<text x="638.1" y="91.9">4</text>
<text x="641.6" y="90.1">NC</text>
<text x="641.6" y="93.7">GND</text>
<text x="665.9" y="90.1">SCLK</text>
<text x="670.8" y="93.7">SI</text>
<text x="675.7" y="91.9">5</text>
<text x="19.1" y="105.7">1</text>
<text x="199.7" y="105.7">A1</text>
<text x="213.4" y="104.2">1</text>
<text x="227.9" y="104.2">14</text>
<text x="240.6" y="105.7">VCC</text>
<text x="199.9" y="112.7">Y1</text>
<text x="213.4" y="111.3">2</text>
<text x="227" y="111.3">13</text>
<text x="240.6" y="112.7">A6</text>
<text x="19.1" y="118">1</text>
<text x="199.7" y="119.8">A2</text>
<text x="213.4" y="118.4">3</text>
<text x="227" y="118.4">12</text>
<text x="240.6" y="119.8">Y6</text>
<text x="213.4" y="125.4">4</text>
<text x="227" y="125.4">11</text>
<text x="19.1" y="130.4">1</text>
<text x="199.9" y="126.8">Y2</text>
<text x="240.6" y="126.8">A5</text>
<text x="199.7" y="133.9">A3</text>
<text x="213.4" y="132.5">5</text>
<text x="227" y="132.5">10</text>
<text x="240.6" y="133.9">Y5</text>
<text x="19.1" y="142.7">1</text>
<text x="199.9" y="140.9">Y3</text>
<text x="213.4" y="139.5">6</text>
<text x="229.1" y="139.5">9</text>
<text x="240.6" y="140.9">A4</text>
<text x="197" y="148">GND</text>
<text x="213.4" y="146.6">7</text>
<text x="229.1" y="146.6">8</text>
<text x="240.6" y="148">Y4</text>
<text x="19.1" y="155">1</text>
<text x="454.7" y="166">1</text>
<text x="458.2" y="167.7">1A</text>
<text x="470.1" y="167.7">VCC</text>
<text x="478.2" y="166">14</text>
<text x="454.7" y="169.5">2</text>
<text x="454.7" y="173">3</text>
<text x="458.2" y="171.3">1B</text>
<text x="472.5" y="171.3">1C</text>
<text x="478.2" y="173">12</text>
<text x="478.2" y="169.5">13</text>
<text x="454.7" y="176.6">4</text>
<text x="458.2" y="174.8">2A</text>
<text x="458.2" y="178.3">2B</text>
<text x="472.5" y="178.3">3C</text>
<text x="472.7" y="174.8">1Y</text>
<text x="478.2" y="176.6">11</text>
<text x="454.7" y="180.1">5</text>
<text x="454.7" y="183.6">6</text>
<text x="458.2" y="181.9">2C</text>
<text x="458.2" y="185.4">2Y</text>
<text x="472.5" y="181.9">3B</text>
<text x="472.5" y="185.4">3A</text>
<text x="478.2" y="183.6">9</text>
<text x="478.2" y="180.1">10</text>
<text x="454.7" y="187.1">7</text>
<text x="458.2" y="188.9">GND</text>
<text x="472.7" y="188.9">3Y</text>
<text x="478.2" y="187.1">8</text>
<text x="235.9" y="206.6">1</text>
<text x="239.4" y="208.3">1A</text>
<text x="251.4" y="208.3">VCC</text>
<text x="259.5" y="206.6">14</text>
<text x="235.9" y="210.1">2</text>
<text x="235.9" y="213.6">3</text>
<text x="239.4" y="211.8">1B</text>
<text x="239.4" y="215.4">1Y</text>
<text x="253.8" y="211.8">4B</text>
<text x="253.8" y="215.4">4A</text>
<text x="259.5" y="213.6">12</text>
<text x="259.5" y="210.1">13</text>
<text x="87.8" y="217.1">1</text>
<text x="87.8" y="220.7">2</text>
<text x="91.3" y="218.9">2A</text>
<text x="111.3" y="220.7">13</text>
<text x="235.9" y="217.1">4</text>
<text x="235.9" y="220.7">5</text>
<text x="239.4" y="218.9">2A</text>
<text x="254" y="218.9">4Y</text>
<text x="259.5" y="220.7">10</text>
<text x="259.5" y="217.1">11</text>
<text x="403.5" y="217.1">1</text>
<text x="403.5" y="220.7">2</text>
<text x="407" y="218.9">#CS</text>
<text x="433.1" y="218.9">VCC</text>
<text x="441.1" y="220.7">7</text>
<text x="441.1" y="217.1">8</text>
<text x="19.1" y="225.6">1</text>
<text x="87.8" y="224.2">3</text>
<text x="87.8" y="227.7">4</text>
<text x="91.3" y="222.4">2B</text>
<text x="91.3" y="226">1A</text>
<text x="105.6" y="222.4">3C</text>
<text x="105.6" y="226">3B</text>
<text x="111.3" y="227.7">11</text>
<text x="111.3" y="224.2">12</text>
<text x="235.9" y="224.2">6</text>
<text x="235.9" y="227.7">7</text>
<text x="239.4" y="222.4">2B</text>
<text x="239.4" y="226">2Y</text>
<text x="253.8" y="222.4">3B</text>
<text x="253.8" y="226">3A</text>
<text x="259.5" y="227.7">8</text>
<text x="259.5" y="224.2">9</text>
<text x="403.5" y="224.2">3</text>
<text x="403.5" y="227.7">4</text>
<text x="407" y="222.4">SO</text>
<text x="407" y="226">NC</text>
<text x="428" y="222.4">HOLD#</text>
<text x="431.3" y="226">SCLK</text>
<text x="441.1" y="227.7">5</text>
<text x="441.1" y="224.2">6</text>
<text x="87.8" y="231.2">5</text>
<text x="91.3" y="229.5">1B</text>
<text x="91.3" y="233">1C</text>
<text x="105.6" y="229.5">3A</text>
<text x="105.9" y="233">3Y</text>
<text x="111.3" y="231.2">10</text>
<text x="239.4" y="229.5">GND</text>
<text x="254" y="229.5">3Y</text>
<text x="407" y="229.5">GND</text>
<text x="436.2" y="229.5">SI</text>
<text x="19.1" y="236.2">1</text>
<text x="87.8" y="234.8">6</text>
<text x="91.3" y="236.5">1Y</text>
<text x="105.9" y="236.5">2Y</text>
<text x="111.3" y="238.3">8</text>
<text x="111.3" y="234.8">9</text>
<text x="105.6" y="240.1">2C</text>
</g>
<g font-size="3.2" fill="#f00">
<text x="465.7" y="21.1">AND-IC-0</text>
<text x="700.3" y="21.1">AND-IC-2</text>
<text x="208.9" y="40.4">MUX-IC</text>
<text x="421.4" y="72.2">RAM-IC-0</text>
<text x="656" y="72.2">RAM-IC-2</text>
<text x="220.2" y="92.3">HEX-INV-IC</text>
<text x="465.7" y="156.9">AND-IC-1</text>
<text x="247.5" y="197.5">OR-IC</text>
<text x="98.5" y="209">TV-OR-IC</text>
<text x="421.4" y="208">RAM-IC-1</text>
<text x="103.2" y="218.9">VCC</text>
<text x="111.3" y="217.1">14</text>
</g>
<g font-size="3.2">
<text x="87.8" y="238.3">7</text>
<text x="91.3" y="240.1">GND</text>
</g>
</svg>
